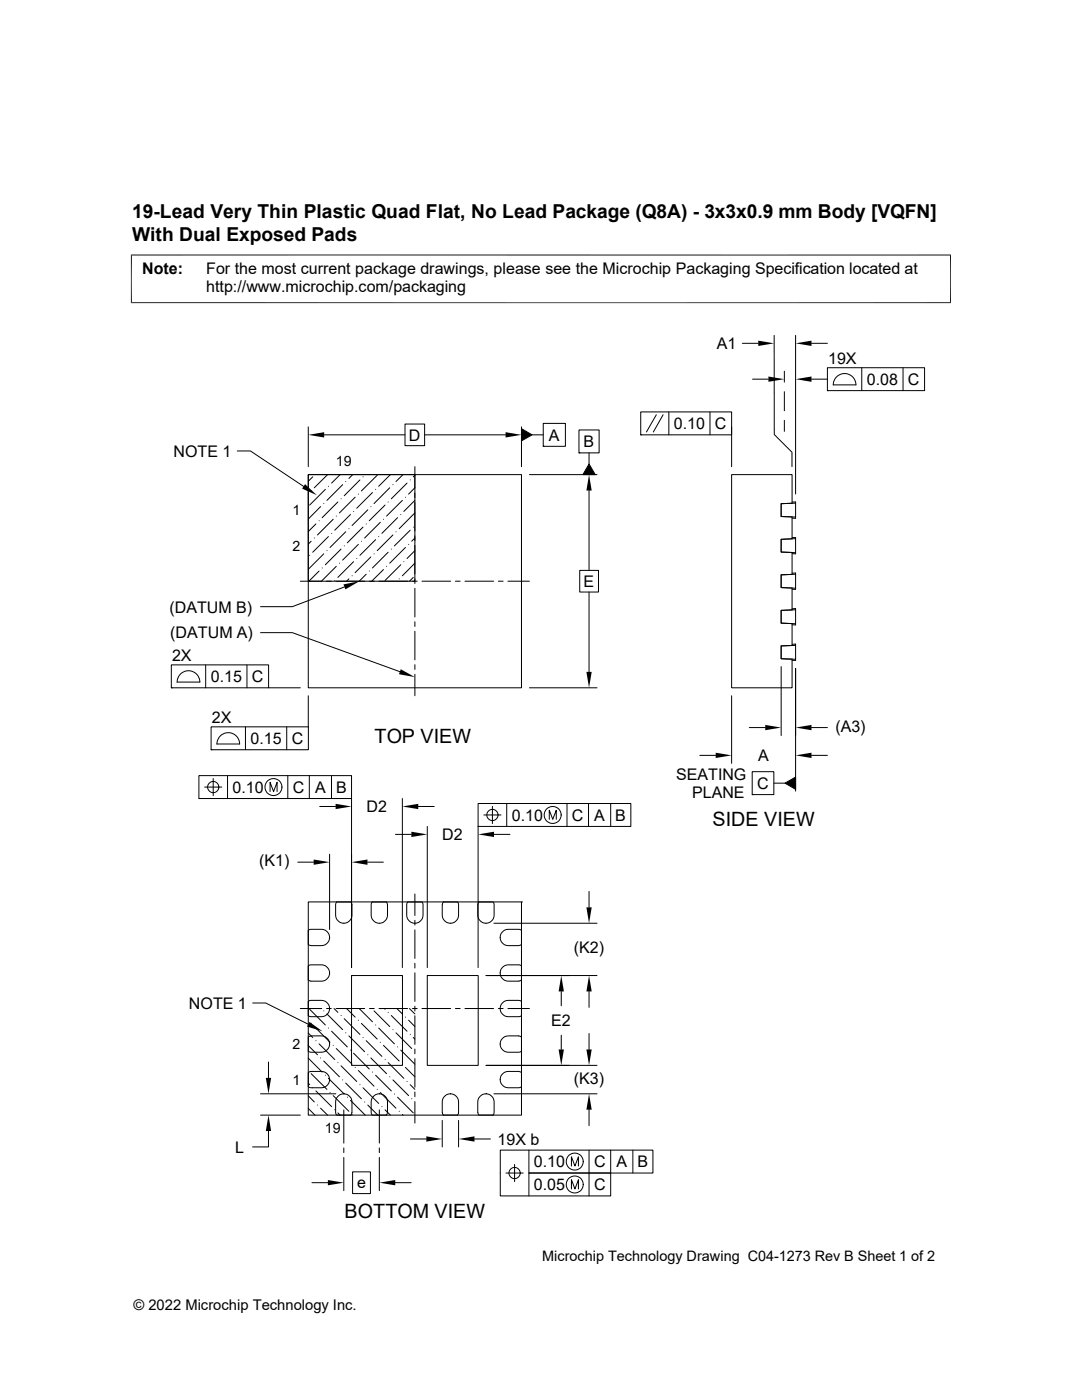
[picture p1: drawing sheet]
<svg xmlns="http://www.w3.org/2000/svg" width="216mm" height="279mm" viewBox="0 0 216 279" stroke-linecap="round" stroke-linejoin="round" font-family="sans-serif">
<g fill="none" stroke="#000" stroke-width=".2">
<path d="M26.1 50.9h163.7M26.2 50.8v9.7M189.7 50.8v9.7M26.1 60.4h163.7M148.1 68.5h3.2M150.2 75.7h3.1M154.5 66.9v19.8l3.5 3.6v2.8M156.5 74.1v2.2M156.5 78.2v3.8M158.7 66.9v31.7M161.9 68.5h3.2M161.9 75.7h3.2"/>
<path d="M165.1 73.4h19.4v4.6h-19.4zM165.1 78h.1M167 75.1a2.27 2.27 0 0 1 2.5-.3 2.27 2.27 0 0 1 1.3 2h-4.5l.2-.9zM172 73.4v4.6M180.2 73.4v4.6M47.3 90h2.7l10.6 7.1M61.5 94.7h42.6v42.6h-42.6zM61.5 85.2v7.9M61.5 94.7h21.3v21.3h-21.3zM62.1 98h.1M62.4 95.2l-.9 .9M64.7 86.8h16.1"/>
<path d="M64.9 97.7l-3.1 3.1M65.4 94.7l-2.7 2.6M65.5 97h.1M67.9 94.7l-1.7 1.7M68.1 99.5h.1M68.4 96.7l-3.2 3.2M69 96.1h.1M70.4 94.7l-.8 .8M70.9 99.2l-3.2 3.2M71.5 98.6h.1M71.8 95.8l-3.1 3.1M72.4 95.2h.1"/>
<path d="M74.3 98.3l-3.1 3.1M75 97.7h.1M75.3 94.8l-3.2 3.2M77.8 97.3l-3.2 3.2M77.9 94.7l-2.3 2.3M78.4 96.7h.1M80.3 99.9l-3.2 3.1M80.4 94.7l-1.4 1.4M80.8 84.6h3.9v4.3h-3.9zM80.9 99.2h.1M81.2 96.4l-3.1 3.1M81.9 95.8h.1"/>
<path d="M82.8 93.1v4.3M82.8 98.4v.9M82.8 94.8l-.3 .4M82.8 97.3l-1.3 1.3M82.8 99.9l-2.2 2.2M84.7 86.8h16.2M104.1 85.2v7.9M104.1 85.6l2.1 1.2-2.1 1.2zM105.6 94.7h13.5M106.2 86.8h2.2M108.4 84.5h4.4v4.6h-4.4zM108.4 89.1h.1"/>
<path d="M115.5 85.8h4v4.6h-4zM115.5 90.4h.1M117.5 92.6l1.3 2.1h-2.5zM117.5 90.4v2.2M117.5 97.9v15.9M127.8 82.2h18.2v4.6h-18.2zM127.8 86.8h.1M131 82.8l-2 3.4M132.3 82.8l-1.9 3.4M133.5 82.2v4.6M141.7 82.2v4.6M146 85.2v7.9"/>
<path d="M146 94.7h12.1v5.7l-2.2 .1v2.6l2.2 .1v4.3l-2.2 .1v2.6l2.2 .1v4.3l-2.2 .1v2.6h2.2v4.4l-2.2 .1v2.6l2.2 .1v4.3l-2.2 .1v2.6l2.2 .1v5.7h-12.1zM156.5 83.9v2.2M59.9 116h4.3M61.8 110.8h.1M62.1 108l-.6 .6M62.7 107.4h.1M63 104.6l-1.5 1.5M63.7 103.9h.1M63.7 114l-2.1 2M64 101.1l-2.5 2.5M64.3 113.3h.1M64.6 100.5h.1"/>
<path d="M64.6 110.5l-3.1 3.1M65.2 116h.9M65.2 109.9h.1M65.5 107.1l-3.1 3.1M66.2 106.4h.1M66.5 103.6l-3.1 3.2M66.8 115.8h.1M67.1 116h5.7M67.1 103h.1M67.1 113l-3 3M67.4 100.2l-3.1 3.1M67.7 112.4h.1"/>
<path d="M68.1 109.6l-3.2 3.1M68.7 108.9h.1M68.7 117.1l-10.4 4h-6.3M69 106.1l-3.2 3.2M69.6 105.5h.1M69.6 115.5l-.4 .5M69.9 102.7l-3.1 3.1M70.3 114.9h.1M70.5 102.1h.1M70.5 112.1l-3.1 3.1M71.2 111.5h.1M71.5 108.6l-3.1 3.2"/>
<path d="M72.1 108h.1M72.4 105.2l-3.1 3.1M73.1 104.6h.1M73.1 114.6l-1.4 1.4M73.4 101.7l-3.1 3.2M73.7 114h.1M73.7 116h1M74 101.1h.1M74 111.1l-3.1 3.2M74.6 110.5h.1M75 107.7l-3.2 3.1M75.6 107.1h.1"/>
<path d="M75.6 116h5.7M75.9 104.2l-3.2 3.2M76.5 103.6h.1M76.5 113.7l-2.3 2.3M76.8 100.8l-3.1 3.1M77.1 113h.1M77.4 100.2h.1M77.4 110.2l-3.1 3.1M78.1 109.6h.1M78.4 106.8l-3.1 3.1M79 106.1h.1M79.3 103.3l-3.1 3.1"/>
<path d="M79.7 115.5h.1M80 102.7h.1M80 112.7l-3.2 3.1M80.6 112.1h.1M80.9 109.3l-3.1 3.1M81.5 108.6h.1M81.9 105.8l-3.2 3.1M82.3 116h.9M82.5 115.2l-.8 .8M82.5 105.2h.1M82.8 100.3v5.7M82.8 106.9v1"/>
<path d="M82.8 108.8v5.8M82.8 115.5v1M82.8 117.4v5.7M82.8 102.4l-3.1 3.1M82.8 107.4l-.7 .6M82.8 109.9l-1.6 1.6M82.8 112.4l-2.5 2.5M84.2 116h5.7M90.9 116h.9M92.8 116h5.7M99.4 116h1M101.3 116h4.3"/>
<path d="M115.7 113.8h3.7v4.4h-3.7zM117.5 118.2v15.9M158.1 114.4h.7v.2l-2.9 .1v2.6l2.9 .1v-2.8M158.1 107.3h.7v.2l-2.9 .1v2.6l2.9 .1v-2.8M158.1 100.2h.7v.2l-2.9 .1v2.6l2.9 .1v-2.8M158.8 103.2v.2h-.7M158.8 110.3v.2h-.7M158.8 117.4v.2h-.7M34.2 132.7h19.4v4.6h-19.4zM34.2 137.3h.1M35.3 136.1h4.6M35.3 136.1a2.26 2.26 0 0 1 2.3-2.2 2.26 2.26 0 0 1 2.3 2.2"/>
<path d="M41 132.7v4.6M49.3 132.7v4.6M52 126.3h6.3l21.5 7.7M53.6 137.3h6.3M61.5 138.9v6.2M82.8 124.1v.9M82.8 126v5.7M82.8 132.7v.9M82.8 134.6v4.3M105.6 137.3h13.5M146 138.9v13.4M155.9 133v13.8"/>
<path d="M158.1 128.6l.7-.1v.3l-2.9 .1v2.6l2.9 .1v-2.8M158.1 121.5h.7v.2l-2.9 .1v2.6l2.9 .1v-2.8M158.7 133.4v24.5M158.8 124.5v.2h-.7M158.8 131.6v.2h-.7M39.7 154.8h30.4v4.6h-30.4zM39.7 159.4h.1M40.8 157.1h3.5M42.1 145.1h19.4v4.5h-19.4zM42.1 149.6h.1M42.5 155.4v3.4M43.3 148.5h4.5a2.26 2.26 0 0 0-2.2-2.3 2.26 2.26 0 0 0-2.3 2.3"/>
<path d="M45.4 154.8v4.6M49 145.1v4.5M53.9 158v-1.9l.7 1.9 .7-1.9v1.9M57.2 145.1v4.5M57.4 154.8v4.6M61.7 154.8v4.6M66.1 154.8v4.6M70.1 159.4v33.7M80.3 159.4v33.7M139.6 150.7h3.2M149.5 145.2h3.2M150.1 154h4.3v4.6h-4.3z"/>
<path d="M150.1 158.6h.1M154.4 156.3h2.2M156.6 156.3l2.1-1.2v2.4zM161.9 150.7h3.2M161.9 145.2h3.2M59.4 172.1h3.2M63.8 161h3.2M65.8 170.5v15M73.3 172.1h3.2M78.9 166.5h3.2M82.8 178.4v4.3M83.5 161h3.1"/>
<path d="M85.3 164.9v28.2M95.4 164.9v28.2M95.4 160.4h30.5v4.5h-30.5zM95.4 164.9h.1M96.5 162.6h3.5M98.3 160.9v3.5M98.6 166.5h3.1M101.1 160.4v4.5M109.6 163.5v-1.8l.7 1.8 .7-1.8v1.8M113.1 160.4v4.5M117.4 160.4v4.5M117.5 177.9v3.2"/>
<path d="M121.9 160.4v4.5M61.5 180h42.6v42.5h-42.6zM65.8 194.2a1.66 1.66 0 0 0-1.7-1.6h-2.1l-.5 .2v2.8M65.8 187.1a1.7 1.7 0 0 1-1.7 1.6h-2.1l-.5-.2v-2.8l.5-.2h2.1a1.66 1.66 0 0 1 1.7 1.6M65.8 194.2a1.7 1.7 0 0 1-1.7 1.6h-2.1l-.5-.2M70.1 194.7h10.2v17.9h-10.2zM70.1 194.7h.1M70.2 180.5l-.2-.5h-2.8l-.2 .5v2.1a1.66 1.66 0 0 0 1.6 1.7M70.2 180.5v2.1a1.66 1.66 0 0 1-1.6 1.7M75.7 184.3a1.66 1.66 0 0 0 1.6-1.7v-2.1l-.2-.5h-2.8l-.2 .5v2.1a1.66 1.66 0 0 0 1.6 1.7M82.8 184.3a1.66 1.66 0 0 0 1.6-1.7v-2.1l-.2-.5h-2.8l-.2 .5v2.1a1.66 1.66 0 0 0 1.6 1.7M82.8 183.7v.9"/>
<path d="M82.8 185.6v5.7M82.8 192.2v1M82.8 194.1v5.8M85.3 194.7h10.1v17.9h-10.1zM85.3 194.7h.1M88.4 180.1l.1-.1h2.8l.2 .5v2.1a1.63 1.63 0 0 1-1.6 1.7 1.63 1.63 0 0 1-1.7-1.7l.1-2.1zM95.3 180.5v2.1a1.63 1.63 0 0 0 1.7 1.7 1.63 1.63 0 0 0 1.6-1.7v-2.1l-.2-.5h-2.8l-.2 .5M97 194.7h22.1M98.6 184.3h20.5M100.3 185.9l.4-.3 .7-.1h2.1l.6 .2v2.8l-.6 .2h-2.1a1.63 1.63 0 0 1-1.4-2.3zM104.1 195.6l-.6 .2h-2.1a1.63 1.63 0 0 1-1.6-1.5 1.63 1.63 0 0 1 1.4-1.7h2.3l.6 .2v2.8M104.1 180h.1"/>
<path d="M112 197.9v2.8M117.5 197.9v3.1M50.4 200.2h2.6l8.5 4.2M52 218.3h15M53.6 211.9v3.2M59.9 201.3h4.3M61.5 206.2l.9 .9M61.5 208.7l1.9 1.8M61.5 211.2l2.8 2.8M61.5 218.7l1.2 1.2M61.5 216.2l.3 .3M61.8 201.4l3.1 3.2"/>
<path d="M62 206.7h2.1a1.66 1.66 0 0 1 1.7 1.7M62 213.8h2.1a1.66 1.66 0 0 1 1.7 1.7M62 206.8l-.5 .2v2.8l.5 .2h2.1a1.7 1.7 0 0 0 1.7-1.6M62 213.8l-.5 .3v2.8l.5 .2h2.1a1.7 1.7 0 0 0 1.7-1.6M62.1 204.2h.1M62.1 214.3l3.1 3.1M62.4 217.1h.1M62.7 204.9l3.1 3.1M63 207.7h.1M63 217.7l3.2 3.2M63.7 208.3l3.1 3.2M64 211.1h.1"/>
<path d="M64.6 201.7h.1M64.6 211.8l3.1 3.1M64.9 214.6h.1M65.2 201.3h.9M65.2 202.4l3.2 3.1M65.5 205.2h.1M65.5 215.2l3.2 3.1M65.8 201.3a1.66 1.66 0 0 0-1.7-1.7h-2.1l-.5 .3v2.8l.5 .2h2.1a1.7 1.7 0 0 0 1.7-1.6M65.8 218h.1M66.2 205.8l3.1 3.1M66.5 208.6h.1M66.5 218.7l3.1 3.1"/>
<path d="M66.7 201.3l.7 .7M67.1 201.3h5.7M67.1 209.3l3.2 3.1M67.4 212.1h.1M68.1 202.7h.1M68.1 212.7l3.1 3.1M68.4 215.5h.1M68.6 218.3a1.66 1.66 0 0 0-1.6 1.6v2.1l.2 .5h2.8l.2-.5M68.6 218.3a1.66 1.66 0 0 1 1.6 1.6v2.1M68.7 203.3l3.1 3.1M69 206.1h.1M69 216.2l3.1 3.1"/>
<path d="M69.2 201.3l1.7 1.7M69.3 219h.1M69.6 206.7l3.1 3.2M69.9 209.6h.1M69.9 219.6l3 2.9M70.5 210.2l3.2 3.1M70.9 213h.1M71.5 203.6h.1M71.5 213.6l3.1 3.2M71.7 201.3l2.6 2.6M71.8 216.5h.1M72.1 204.2l3.2 3.2"/>
<path d="M72.4 207.1h.1M72.4 217.1l3.2 3.1M72.7 219.9h.1M73.1 207.7l3.1 3.1M73.4 210.5h.1M73.7 201.3h1M74 211.1l3.1 3.2M74.3 214h.1M74.6 201.7l3.2 3.2M75 204.6h.1M75 214.6l3.1 3.1M75.3 217.4h.1"/>
<path d="M75.6 205.2l3.1 3.1M75.6 201.3h5.7M75.7 218.3a1.66 1.66 0 0 1 1.6 1.6v2.1l-.2 .5h-2.8l-.2-.5v-2.1a1.66 1.66 0 0 1 1.6-1.6M75.9 208h.1M75.9 218l3.1 3.2M76.5 208.6l3.2 3.2M76.7 201.3l.1 .1M76.8 211.5h.1M77.4 202h.1M77.4 212.1l3.2 3.1M77.8 214.9h.1M78.1 202.7l3.1 3.1"/>
<path d="M78.4 205.5h.1M78.4 215.5l3.1 3.2M78.7 218.3h.1M79 206.1l3.1 3.2M79.2 201.3l1.1 1.1M79.3 208.9h.1M79.3 219l3.2 3.1M80 209.6l2.8 2.8M80.3 212.4h.1M80.9 203h.1M80.9 213l1.9 1.9M81.2 215.8h.1"/>
<path d="M81.5 203.6l1.3 1.3M81.7 201.3l1.1 1.1M81.9 206.4h.1M81.9 216.5l.9 .9M82.1 219.3h.1M82.3 201.3h.9M82.5 207.1l.3 .3M82.8 200.8v1M82.8 202.7v5.7M82.8 209.4v.9M82.8 211.3v5.7M82.8 217.9v1"/>
<path d="M82.8 219.8v4.3M84.2 201.3h5.7M88.7 218.8l.4-.3 .8-.2a1.66 1.66 0 0 1 1.6 1.6v2.1l-.2 .5h-2.8l-.3-.5v-2.1l.2-.7zM90.9 201.3h.9M92.8 201.3h5.7M97 212.6h22.1M98.6 218.3h20.5M99.4 201.3h1M100.3 200.1l.4-.3 .7-.2h2.1l.6 .3v2.8l-.6 .2h-2.1a1.64 1.64 0 0 1-1.5-2.1zM101.3 201.3h4.3M103.5 213.8h-2.1a1.63 1.63 0 0 0-1.6 1.7 1.63 1.63 0 0 0 1.6 1.6h2.1l.6-.2v-2.8l-.6-.3M103.5 206.7h-2.1a1.63 1.63 0 0 0-1.6 1.7 1.63 1.63 0 0 0 1.6 1.6h2.1l.6-.2v-2.8l-.6-.2"/>
<path d="M112 206.6v2.8M117.5 206.3v3.1M52 222.5h7.9M53.6 225.7v3.2h-3.2M61.5 221.2l1.3 1.3M62.3 236h3.1M63.4 220.5h.1M64 221.2l1.4 1.3M66.8 221.5h.1M67.4 222.1l.5 .4M68.6 221.5v6.6M68.6 229.1v.9"/>
<path d="M68.6 231v6.6M70.3 222.4h.1M70.4 233.9h3.5v4.3h-3.5zM73.4 220.5l2 2M75.7 221.5v6.6M75.7 229.1v.9M75.7 231v6.6M76.2 220.9h.1M76.8 221.5l1.1 1M78.9 236h3.1M79.7 221.8h.1M80.3 222.4l.1 .1"/>
<path d="M81.9 227.3h3.2M88.2 223.6v5.3M91.5 223.6v5.3M94.7 227.3h3.2M95.4 222l.2 .5h2.8l.2-.5v-2.1a1.66 1.66 0 0 0-1.6-1.6 1.66 1.66 0 0 0-1.7 1.6v2.1M101 234.1h3.4M102.7 232.4v3.4M105.5 229.5v4.6h16.4v4.6h-22.1v-9.2h30.5v4.6h-24.8v4.6M114 232.7v-1.8l.7 1.8 .7-1.8v1.8M114 237.3v-1.9l.7 1.9 .7-1.9v1.9M117.5 221.5v3.1M117.5 229.5v9.2"/>
<path d="M121.9 229.5v4.6M126.3 229.5v4.6"/>
<circle cx="42.5" cy="157.1" r="1.12"/>
<circle cx="54.6" cy="157.1" r="1.69"/>
<circle cx="98.3" cy="162.6" r="1.12"/>
<circle cx="110.3" cy="162.7" r="1.69"/>
<circle cx="102.7" cy="234.1" r="1.12"/>
<circle cx="114.7" cy="231.8" r="1.69"/>
<circle cx="114.7" cy="236.4" r="1.69"/>
</g>
<g fill="#000">
<path d="M151.3 68l3.2 .5-3.2 .5zM153.3 75.1l3.2 .6-3.2 .5zM158.7 68.5l3.2-.5v1zM158.7 75.7l3.2-.6v1.1zM60.9 96.6l2.3 2.2-2.9-1.3zM61.5 86.8l3.2-.5v1zM100.9 86.3l3.2 .5-3.2 .5zM104.1 85.6l2.1 1.2-2.1 1.2zM117.5 94.7l.6 3.2h-1.1zM117.5 92.6l1.3 2.1h-2.5zM68.5 116.6l3.2-.6-2.8 1.6zM80 133.6l2.8 1.5-3.2-.5z"/>
<path d="M117 134.1h1.1l-.6 3.2zM142.8 150.2l3.2 .5-3.2 .6zM152.7 144.7l3.2 .5-3.2 .5zM156.6 156.3l2.1-1.2v2.4zM158.7 150.7l3.2-.5v1.1zM158.7 145.2l3.2-.5v1zM62.6 171.5l3.2 .6-3.2 .5zM67 160.4l3.1 .6-3.1 .5zM70.1 172.1l3.2-.6v1.1zM82.1 166l3.2 .5-3.2 .5zM80.3 161l3.2-.6v1.1zM95.4 166.5l3.2-.5v1z"/>
<path d="M112 194.7l.5 3.2h-1zM117.5 194.7l.6 3.2h-1.1zM117 181.1h1.1l-.6 3.2zM53 215.1h1.1l-.5 3.2zM61.7 203.9l2.6 1.9-3-.9zM111.5 209.4h1l-.5 3.2zM117 209.4h1.1l-.6 3.2zM53.6 222.5l.5 3.2h-1.1zM65.4 235.5l3.2 .5-3.2 .6zM75.7 236l3.2-.5v1.1zM85.1 226.8l3.1 .5-3.1 .5zM91.5 227.3l3.2-.5v1z"/>
<path d="M117.5 218.3l.6 3.2h-1.1z"/>
</g>
<g font-size="3.9">
<text x="74.7" y="148.2">TOP VIEW</text>
<text x="142.2" y="164.9">SIDE VIEW</text>
<text x="68.8" y="243">BOTTOM VIEW</text>
</g>
<g font-size="3.8">
<text x="26.4" y="43.5">19-Lead Very Thin Plastic Quad Flat, No Lead Package (Q8A) - 3x3x0.9 mm Body [VQFN]</text>
<text x="26.4" y="48.1">With Dual Exposed Pads</text>
</g>
<g font-size="3.2">
<text x="28.4" y="54.7">Note:</text>
<text x="41.1" y="58.3">http://www.microchip.com/packaging</text>
<text x="41.1" y="54.7">For the most current package drawings, please see the Microchip Packaging Specification located at</text>
<text x="143" y="69.7">A1</text>
<text x="165.2" y="72.6">19X</text>
<text x="173" y="76.8">0.08</text>
<text x="181.2" y="76.8">C</text>
<text x="81.6" y="87.9">D</text>
<text x="109.5" y="87.9">A</text>
<text x="116.4" y="89.2">B</text>
<text x="134.5" y="85.6">0.10</text>
<text x="142.7" y="85.6">C</text>
<text x="34.6" y="91.2">NOTE 1</text>
<text x="116.4" y="117.1">E</text>
<text x="33.8" y="122.2">(DATUM B)</text>
<text x="34" y="127.3">(DATUM A)</text>
<text x="34.3" y="131.9">2X</text>
<text x="42.1" y="136.1">0.15</text>
<text x="50.3" y="136.1">C</text>
<text x="42.3" y="144.3">2X</text>
<text x="50" y="148.5">0.15</text>
<text x="58.2" y="148.5">C</text>
<text x="166.7" y="146">(A3)</text>
<text x="134.9" y="155.6">SEATING</text>
<text x="151.3" y="151.9">A</text>
<text x="46.4" y="158.2">0.10</text>
<text x="58.4" y="158.2">C</text>
<text x="62.9" y="158.2">A</text>
<text x="67.1" y="158.2">B</text>
<text x="138.1" y="159.3">PLANE</text>
<text x="151.1" y="157.4">C</text>
<text x="73.2" y="162.1">D2</text>
<text x="88.2" y="167.7">D2</text>
<text x="102.1" y="163.8">0.10</text>
<text x="114.1" y="163.8">C</text>
<text x="118.6" y="163.8">A</text>
<text x="122.8" y="163.8">B</text>
<text x="51.7" y="172.9">(K1)</text>
<text x="114.5" y="190.3">(K2)</text>
<text x="37.7" y="201.3">NOTE 1</text>
<text x="110" y="204.8">E2</text>
<text x="114.5" y="216.3">(K3)</text>
<text x="46.9" y="230">L</text>
<text x="99.3" y="228.4">19X b</text>
<text x="106.5" y="233">0.10</text>
<text x="118.5" y="233">C</text>
<text x="123" y="233">A</text>
<text x="127.2" y="233">B</text>
<text x="71.3" y="237.2">e</text>
<text x="106.5" y="237.5">0.05</text>
<text x="118.5" y="237.5">C</text>
</g>
<g font-size="2.9">
<text x="108.2" y="251.7">Microchip Technology Drawing C04-1273 Rev B Sheet 1 of 2</text>
<text x="26.6" y="261.3">© 2022 Microchip Technology Inc.</text>
</g>
<g font-size="2.8">
<text x="67" y="93.1">19</text>
<text x="58.3" y="102.8">1</text>
<text x="58.3" y="109.9">2</text>
<text x="58.3" y="209.4">2</text>
<text x="58.3" y="216.5">1</text>
<text x="64.8" y="226.2">19</text>
</g>
</svg>
